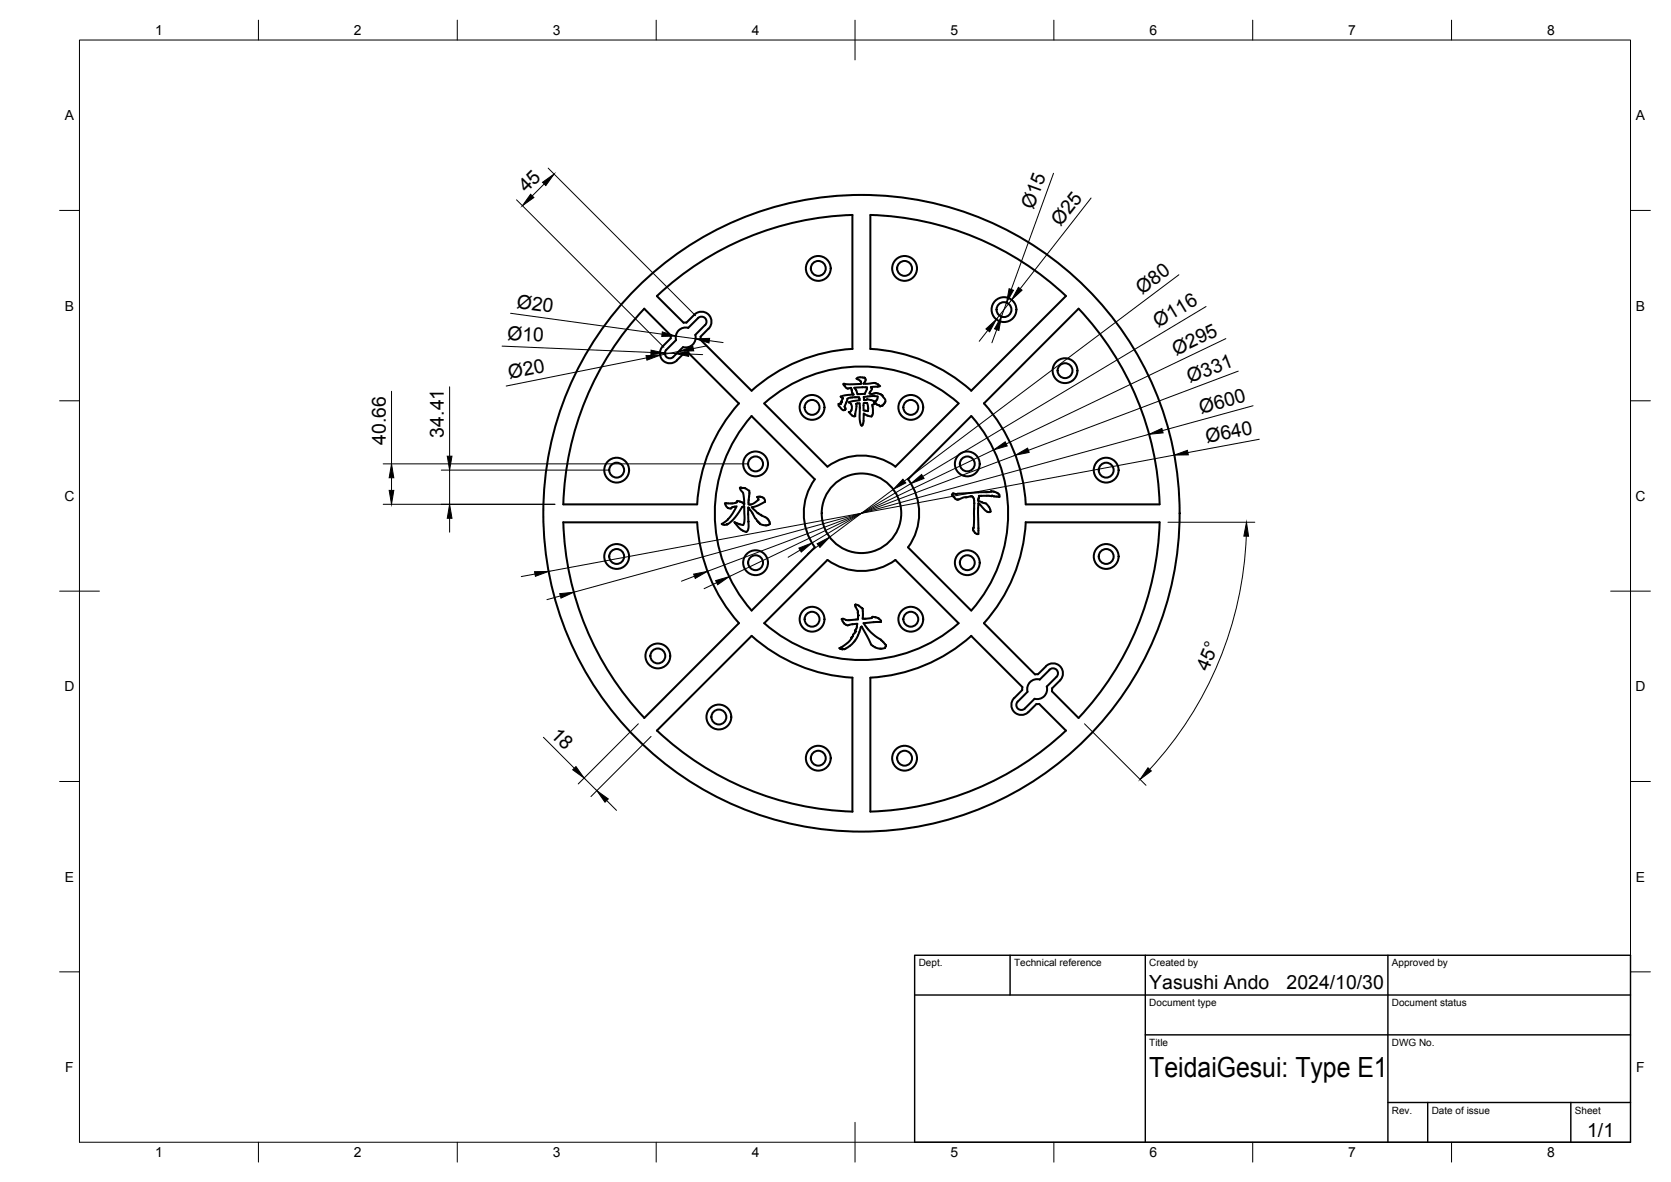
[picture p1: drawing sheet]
<svg xmlns="http://www.w3.org/2000/svg" width="420mm" height="297mm" viewBox="0 0 420 297" stroke-linecap="round" stroke-linejoin="round" font-family="sans-serif">
<!-- layer: Visible -->
<g fill="none" stroke="#000" stroke-width=".51">
<path d="M214.3 54l.1 33.7a41.4 41.4 0 0 0-25.4 10.5l-12.9-12.8 .1-.8 1.9-2a2.5 2.5 0 0 0 .1-3.5 2.5 2.5 0 0 0-3.6 0l-2 2h-.7l-6.7-6.7M214.4 54a75 75 0 0 0-49.2 20.4M218.8 54v33.7M218.9 54a75 75 0 0 1 49.1 20.4M268 74.4l-23.8 23.8a41.4 41.4 0 0 0-25.3-10.5M271.2 77.6l-23.8 23.8a41.4 41.4 0 0 1 10.5 25.3l33.6 .1M271.2 77.6a75 75 0 0 1 20.4 49.1M167.5 87.9a1.26 1.26 0 0 0 0 1.8 1.26 1.26 0 0 0 1.8 0M168.7 85l-2 2a2.51 2.51 0 0 0 0 3.6 2.51 2.51 0 0 0 3.5 0M168.7 84.3l-6.7-6.7a75 75 0 0 0-20.4 49.1l33.7 .1M168.7 84.3v.7M170 85.5l-2.5 2.4"/>
<path d="M170 85.5a2.48 2.48 0 0 1 3-3.1l2.5-2.5a1.24 1.24 0 0 1 1.8 0 1.24 1.24 0 0 1-.1 1.8l-2.4 2.5a2.51 2.51 0 0 1-3 3l-2.5 2.5M170.2 90.6l2-2 .7-.1 12.9 12.9M211.7 99.9h.1M211.8 99.9l.2 .2-.9 1.4M212.1 96.5h.1M212.1 96.5l.2 .4M212.3 96.9l.1 .1M212.4 97.1l.7 .5M213.1 97.6l.9-.1 .2 .5M213.9 99.9l-.8 .3M214.1 98.1l.2 .6 .4 .4-.2 .1M214.2 98v.1"/>
<path d="M214.3 99.9l1.7-.1 .1 .4M214.3 99.9h-.4M214.5 99.2l-2 .1-1.1 .4 .3 .2M215.2 97.9l.1 .2M215.3 98.1l.3 1 .9-.1M215.3 95.2l1 .6M215.7 94.9h1.6M215.7 94.9l-.3 .2M216.3 95.8l.2 .7h-4.4M217.2 99.9h.1M217.2 100v.5l.9-.2 .9 .2M217.3 94.9h.1"/>
<path d="M217.4 94.9l.3 .6M217.4 99h-.9M217.4 94.9h.1M217.5 95.8l-.4 .6M217.7 95.4l-.1 .4M218 97.9l-.6 1.1M218 97.4l-3.2 .1 .3 .3M218 97.3v.5M218.2 99.6l-1 .1v.2M218.2 99.6l1.5-.1 1 .2-.3 .9M219 97.3a.46 .46 0 0 1 .1 .8l-.5 .8 .6 .1 1-.2M220.1 96.3l-3 .1"/>
<path d="M220.1 96.3l.6 .3M220.2 98.8h.1M220.3 98.8h-.1M220.3 98.8l.4 .1M220.7 98.8l.7 .3M220.7 96.6l.6 .4-2.3 .3M221.4 99v.1M221.4 99.1l.5 .3M221.8 99.4l.1 .2M222 99.6h.1M222 99.6a1.3 1.3 0 0 1 .5 1.6l-.6 .8h-.4M185.8 101.4a41.4 41.4 0 0 0-10.5 25.3"/>
<path d="M189 104.5a36.9 36.9 0 0 0 0 48.9l15.9-15.9a14.6 14.6 0 0 1 0-17.1l-15.9-15.8M208.1 117.3a14.5 14.5 0 0 1 17.1 0M211.1 101.5h-.3a1.79 1.79 0 0 0 1.5 1.6M211.1 101.5h.1M211.2 101.5v.1M211.6 100.9l-.4 .6M211.6 100.9h.1M211.6 101h.1M211.6 101.1l-.4 .5M211.6 100.9v.1M212.5 103h-.2M212.6 102.6v.2"/>
<path d="M212.6 102.8h.1M212.6 102.8l-.1 .2M212.7 101.2l-.4 1 .3 .4M213.1 100.2l-.3 1M213.4 101.1h.1M213.5 101.1a1.55 1.55 0 0 1 .2 2.5M213.7 103.6l-.3-.1 .9 .9 .5 .2M215 104.2l.1 .4h-.3M215.2 101.5l.2 .6-.4 2.1M215.7 101.4h.4M215.7 101.4l-.5 .1M216.1 100.2v.2"/>
<path d="M216.1 100.1v.1M216.1 100.4v.2l-1.7 .2-1 .3M216.1 101.3l.1 1.2a10.2 10.2 0 0 0 .4 4.4h.1M216.7 106.9h.1M216.9 106.8l-.2 .1M217.2 103.1l.4 .1a.47 .47 0 0 0 .6 0 .47 .47 0 0 0 .1-.6l-.3-1.3h-.8l-.1 1.8M218.3 104.5l-1.1-.6-.1 2.1-.2 .8M219 100.5l.9 .4M219.8 101.1h.1M219.9 101v.1M219.9 101h.1M219.9 100.9h.1"/>
<path d="M220.1 100.9l-.3 .2M220.2 100.9h-.1M220.4 100.6l-.2 .3M221 101.9l-.4-.2a.78 .78 0 0 0-1.2 0v.4a2.74 2.74 0 0 1-.3 2.6l-.8-.2M221 101.8v.1M221 101.9l.3 .2M221.3 102.1h.1M221.4 102.1h-.1M221.4 102.1h.1M221.5 102l-.1 .1M221.5 102h.1M241 101.4l-15.9 15.9"/>
<path d="M241 101.4a36.9 36.9 0 0 0-48.8 0l15.8 15.9M244.2 104.5a36.9 36.9 0 0 1 0 48.9l-15.9-15.9a14.5 14.5 0 0 0 0-17.1l15.9-15.8M175.3 131.3l-33.7-.1a75 75 0 0 0 20.4 49.2l23.8-23.8M175.3 131.2a41.4 41.4 0 0 0 10.5 25.4M183.1 127.6v.1M183.1 127.7l.6 .1M183.9 127.8h-.2M184.2 126.5h-1.9l.3 .8 .4 .3M184.4 127.4l-.5 .4M184.4 127.4l.8-.2-1.8 3-1 .9-.9 .6a1.08 1.08 0 0 0 1.4-.1l-.1 .1M185.3 126.1l-.1 .1M185.3 126.2v.1"/>
<path d="M185.3 126.2l-1.1 .3M185.3 126.1h.1M185.4 125.9l-.1 .2M185.4 125.9l1.1 .3M186 122.6l.2 .4a4.6 4.6 0 0 1 .9 3.6v.1M186 122.6h.2M186.2 122.6h.1M186.2 122.6l.4 .1M186.5 126.2l.6 .6M186.6 122.7h.1M186.6 122.7l.1-.1a1.82 1.82 0 0 1 1.7 .9v1.2M186.6 127.4a14.2 14.2 0 0 1-3.8 4.5v-.2"/>
<path d="M186.7 127.4h.1M187.1 126.7h.1M187.1 127.3a11.1 11.1 0 0 1-.2 4.7l-2.3-.8 1.1 1.3 1.1 .8a.84 .84 0 0 0 1 .3 .84 .84 0 0 0 .4-1v-1.5M187.1 127.3l-.4 .1M188.1 129.3l.1 1.8M188.3 125.6l-.1 .2M188.3 127.7l.9 1.3M188.4 127.7l-.3-.2v1.8M188.4 124.7l-.1 .9M189.2 129l.7 1.3 .8 .9M190.7 131.2l.1 .1M190.8 131.4l.3 .2"/>
<path d="M190.9 124.8h.3M190.9 124.8l-.5 .1 .4 .7a3.4 3.4 0 0 1-2.3 1.2l-.3-.1v-.9M191.1 131.6v.1M191.2 124.8h.1M191.2 124.8a1.17 1.17 0 0 1 1.2 1.1M191.4 129.4h.1M191.4 129.5h.1M191.4 129.5l1 .5M192.3 126.1h.1M192.3 126.1l-1.9 1-1.4 .3 1.5 1.6 .8 .4M192.3 126v.1M192.4 126h-.1"/>
<path d="M192.4 125.9v.1M192.4 130l.8 .6M193.2 130.6l.3 .5M193.5 131.1a.6 .6 0 0 1-.1 .7 .6 .6 0 0 1-.6 .2l-1.7-.3M239.5 124.2l-.2 .2 .8 .9 .7 .2M239.5 124.2h.1M241.1 125.5l-.3 .1M242.9 125h-.6l-1.2 .5M242.9 125h.1M244 124.7l-1.1 .3M244.2 124.7h.1M244.2 124.7h-.2"/>
<path d="M244.2 124.7l.3 .1 .4 .6v2.6M244.8 132.7l-.1 .4 .4 .8M244.8 132.6v.1M244.9 128l-.1 4.6M245.1 133.9l.7 .3M245.9 127.7l.1 5M246 125.5v.4M246 125.9l1.1 .4a1.56 1.56 0 0 1 1.5 1.1M246 132.7v.6M246 134.2h-.2M246 133.3v.9M246.1 126.5l.4 .3"/>
<path d="M246.1 126.5l-.2 1.2M246.1 125.1l-.1 .4M246.1 125.1h.1M246.1 124.6l.1 .3M246.1 125v.1M246.2 124.9l-.1 .1M246.4 126.9l1.2 1.2 .7 .5M246.7 123.7h1.6M246.7 123.7l-6.3 .5-.8-.3-.1 .3M248.3 128.6h.1M248.4 124.6h-2.3M248.4 124.6l.9 .1"/>
<path d="M248.7 127.4l.3 .7a.44 .44 0 0 1-.1 .6 .44 .44 0 0 1-.6-.1M249.2 123.5l-.9 .2M249.3 123.5h-.1M249.3 123.5h.1M249.3 123.5l1.4 .4M249.3 124.7h.1M249.3 124.7l.2-.1 .4 .1M249.4 124.6h.1M249.9 124.7h.1M249.9 124.7l1.4 .2M250.7 123.9a.89 .89 0 0 1 .6 1M251.2 124.3h.1"/>
<path d="M291.5 131.3l-33.6-.1a41.4 41.4 0 0 1-10.5 25.4M291.6 131.2a75 75 0 0 1-20.4 49.2M192.2 156.6a36.9 36.9 0 0 0 48.8 0M212.2 156.6a1.35 1.35 0 0 0 1.9 .3h.2M212.7 155.8h.1M212.7 155.8l-.7-.3-.4 .1 .6 1M214.3 156.9l1.3-.2-.3 1.3M214.5 159.5l-.4 .7M214.8 159.1l-.3 .4M214.9 158.6l.2 .1-.3 .4M215 158.6h.1M215.3 158l-.3 .6"/>
<path d="M215.7 155.6l-3 .2M215.7 153.7h.1M215.7 153.7l.1 .8M215.7 155.6h.1M215.7 154.5v1.1M215.8 159.6a6.7 6.7 0 0 1-3.5 3.6M215.9 152.2l.8 .6M215.9 152.2l-.8-.3v.5l.6 1.3M216.5 157.6l-.8 2M216.6 157.5l2.4 4.5M216.6 157.5l-.1 .1M216.7 152.8l.1 .1"/>
<path d="M216.8 152.9h.1M216.8 152.9l.1 .1M216.9 153l.1 1.5M216.9 155.5h.8M217 154.5l-.1 1M219.4 155l-.3 .3-1.4 .2M219.4 155l.7 .1M220.1 155.1l.8 .3 .6 .6M221.4 156.3l-4.3 .3 .2 .3a12.7 12.7 0 0 0 4.4 4.1l.4 .4M221.4 156.3h.1M221.5 156.2l-.1 .1M221.5 156.2h-.1"/>
<path d="M221.5 156v.1M221.5 156h.1M221.5 156.1h.1M221.5 156.1v.1M225.1 140.7l15.9 15.9M225.2 140.7a14.5 14.5 0 0 1-17.1 0l-15.9 15.9M247.4 156.6l12.9 12.9 .7-.1M211.1 162.9l.2 .2M211.3 163.1h.1M211.4 162.8l-.3 .1M211.4 162.8h.1M211.7 163l-.4 .1"/>
<path d="M211.7 163h.1M211.7 163h.2M211.8 163.1h.3M211.8 163.1h.1M211.9 163l-.1 .1M211.9 163h.1M212.2 163.1l.1 .1M212.2 163.1h-.1M212.2 163.1h.1M214.1 160.3v.2M214.1 160.4a6.8 6.8 0 0 1-2.7 2.4M214.1 160.2v.1"/>
<path d="M218.8 170.3v33.7M218.9 170.3a41.4 41.4 0 0 0 25.3-10.5l12.9 12.9M219 162l1.3 .8 1.2 .2M222.1 161.4l.7 .7M222.5 162.8l-1 .2M222.5 162.8h.1M222.6 162.7l-.1 .1M222.7 162.1l-.2 .6M255 175.4a2.51 2.51 0 0 0 0 3.5 2.51 2.51 0 0 0 3.6 0M257 173.4l-2 2M257.1 172.7l-.1 .7M258.4 173.8l-2.5 2.5"/>
<path d="M258.6 179l2-2.1h.7l6.7 6.7a75 75 0 0 1-49.1 20.4M261 169.4l2-2a2.51 2.51 0 0 1 3.5 0 2.51 2.51 0 0 1 0 3.6l-2 2v.7M261.4 170.8l2.5-2.5a1.26 1.26 0 0 1 1.8 0 1.26 1.26 0 0 1 0 1.8l-2.5 2.5a2.48 2.48 0 0 1-3.1 3l-2.4 2.5a1.26 1.26 0 0 1-1.8-.1 1.26 1.26 0 0 1 0-1.7M261.4 170.8a2.51 2.51 0 0 0-3 3M264.5 173.7l6.7 6.7M165.2 183.6a75 75 0 0 0 49.2 20.4l-.1-33.7a41.6 41.6 0 0 1-25.3-10.5l-23.8 23.8"/>
<circle cx="205.8" cy="67.5" r="3.1"/>
<circle cx="205.8" cy="67.5" r="1.87"/>
<circle cx="227.4" cy="67.5" r="3.1"/>
<circle cx="227.4" cy="67.5" r="1.87"/>
<circle cx="252.4" cy="77.8" r="3.1"/>
<circle cx="252.4" cy="77.8" r="1.87"/>
<circle cx="267.8" cy="93.2" r="3.1"/>
<circle cx="267.8" cy="93.2" r="1.87"/>
<circle cx="155.1" cy="118.1" r="3.1"/>
<circle cx="155.1" cy="118.1" r="1.87"/>
<circle cx="190" cy="116.6" r="3.1"/>
<circle cx="190" cy="116.6" r="1.87"/>
<circle cx="204.2" cy="102.4" r="3.1"/>
<circle cx="204.2" cy="102.4" r="1.87"/>
<circle cx="229" cy="102.4" r="3.1"/>
<circle cx="229" cy="102.4" r="1.87"/>
<circle cx="243.2" cy="116.6" r="3.1"/>
<circle cx="243.2" cy="116.6" r="1.87"/>
<circle cx="278.1" cy="118.1" r="3.1"/>
<circle cx="278.1" cy="118.1" r="1.87"/>
<circle cx="155.1" cy="139.8" r="3.1"/>
<circle cx="155.1" cy="139.8" r="1.87"/>
<circle cx="216.6" cy="129" r="80"/>
<circle cx="216.6" cy="129" r="10"/>
<circle cx="278.1" cy="139.8" r="3.1"/>
<circle cx="278.1" cy="139.8" r="1.87"/>
<circle cx="190" cy="141.4" r="3.1"/>
<circle cx="190" cy="141.4" r="1.87"/>
<circle cx="204.2" cy="155.6" r="3.1"/>
<circle cx="204.2" cy="155.6" r="1.87"/>
<circle cx="229" cy="155.6" r="3.1"/>
<circle cx="229" cy="155.6" r="1.87"/>
<circle cx="243.2" cy="141.4" r="3.1"/>
<circle cx="243.2" cy="141.4" r="1.87"/>
<circle cx="165.4" cy="164.8" r="3.1"/>
<circle cx="165.4" cy="164.8" r="1.87"/>
<circle cx="180.8" cy="180.2" r="3.1"/>
<circle cx="180.8" cy="180.2" r="1.87"/>
<circle cx="205.8" cy="190.5" r="3.1"/>
<circle cx="205.8" cy="190.5" r="1.87"/>
<circle cx="227.4" cy="190.5" r="3.1"/>
<circle cx="227.4" cy="190.5" r="1.87"/>
</g>
<g fill="#000">
<circle cx="215" cy="158.7" r=".25"/>
<circle cx="215.8" cy="154.7" r=".25"/>
</g>
<!-- layer: BORDER -->
<g fill="none" stroke="#000" stroke-width=".25">
<path d="M20 10.1h390v276.9h-390zM65 5.1v5M115 5.1v5M165 5.1v5M215 5.1v10M265 5.1v5M315 5.1v5M365 5.1v5M15 52.9h5M410 52.9h5M15 100.7h5M410 100.7h5"/>
<path d="M15 148.6h10M405 148.6h10M15 196.4h5M410 196.4h5M15 244.2h5M410 244.2h5M65 287v5M115 287v5M165 287v5M215 282.1v9.9M265 287v5M315 287v5"/>
<path d="M365 287v5"/>
</g>
<!-- layer: TITLEBLOCK -->
<path d="M230 240.1h180v46.9h-180zM230 250h180M254 240.1v9.9M288 240.1v46.9M349 240.1v46.9M288 260.1h122M349 277.1h61M359 277.1v9.9M395 277.1v9.9" fill="none" stroke="#000" stroke-width=".36"/>
<!-- layer: FD_Dimensions -->
<g fill="none" stroke="#000" stroke-width=".25">
<path d="M129.9 50.2l37 37.1M136.8 46.2l-3 3M137.8 42.3l37.1 37M264.9 43.5l-10.6 29.2M274.3 49.8l-17.8 22.8M128.4 78.7l38.1 5.3M253.1 76l-1.3 3.6M254.4 75.3l-3.9 4.9M296.4 69.1l-69 51.8M303.3 77l-71.3 42.7M98.4 98.3v18.3M113.1 97.2v17.4"/>
<path d="M126.2 87l37.5 1.6M162.5 89.9l-35.2 7.1M167.2 88.7l2.5 .1M169.9 84.5l5 .6M170.9 88.3l-4.9 1M173.2 89l3.5 .1M177.7 86.9l-3.4 .7M178.4 85.6l3.4 .5M248.4 83l-2.2 2.8M250.6 82.9l-1.2 3.2M308.2 85.1l-55.2 26.5M311.3 93.3l-52.7 19.9"/>
<path d="M96.4 116.6h91.5M111 118.1h42M113.1 118.1v8.6M249.9 113.1l-66.6 31.8M255.3 114.4l-77.4 29.2M288.9 109.1l-144.6 39.7M295.3 114.4l-157.4 29.2M315.1 102l-22.8 6.2M316.6 110.4l-17.9 3.3M96.4 126.7h43.1M98.4 120.1v3.1M113.1 130.2v3.5"/>
<path d="M201.2 138.2l-3 1.8M205.8 137.1l-2.8 2.1M224.6 123l-16 12M229 121.5l-24.8 14.9M293.7 131.2h21.8M313.4 134.7a91.4 91.4 0 0 1-24.3 58.6M134.5 144.3l-3.4 .6M140.9 149.8l-3.4 .9M174.6 144.8l-3.3 1.3M180.2 146.4l-3.2 1.5M136.6 185.3l7.8 7.7M146.9 195.5l3.2 3.2"/>
<path d="M160.5 181.9l-15.1 15.1M163.7 185.1l-15.1 15.1M272.7 181.9l15.4 15.4M152.5 201.2l2.5 2.5"/>
</g>
<g fill="#000" stroke="#000" stroke-width=".25">
<path d="M133.4 48.8l.8 .8-2.8 2.1zM136.4 45.8l2.9-2.1-2.1 2.9zM253.7 72.5l1.1 .4-1.7 3.1zM256.1 72.2l.9 .7-2.6 2.4zM162.4 89.4l3.6-.1-3.3 1.2zM163.7 88l3.5 .7-3.5 .5zM166.5 83.4l3.4 1.1h-3.5zM169.7 88.8l3.5-.4-.1 1.2zM170.9 88.3l3.3-1.3 .2 1.2zM174.9 85.1l3.5-.1-.1 1.2zM247.9 82.7l2.6-2.5-1.7 3.2zM251.8 79.6l-.6 3.4-1.1-.4z"/>
<path d="M112.5 114.6h1.1l-.5 3.5zM229 121.5l2.7-2.3 .6 1zM249.9 113.1l2.9-2.1 .5 1.1zM255.3 114.4l3.1-1.8 .4 1.1zM288.9 109.1l3.2-1.4 .4 1.1zM295.3 114.4l3.3-1.2 .2 1.1zM97.9 123.2h1.1l-.6 3.5zM98.4 116.6l.6 3.5h-1.1zM113.1 126.7l.5 3.5h-1.1zM200.9 137.7l3.3-1.3-2.7 2.3zM205.5 136.6l3.1-1.6-2.4 2.6zM227 120.4l.8 1-3.2 1.6z"/>
<path d="M313.4 131.2l.5 3.6-1.1-.1zM134.4 143.7l3.5-.1-3.3 1.2zM140.7 149.2l3.6-.4-3.2 1.5zM174.4 144.3l3.5-.7-3.1 1.8zM179.9 145.9l3.4-1-2.9 2zM144 193.4l.8-.8 2.1 2.9zM288.6 192.9l.9 .8-2.8 2.2zM150.1 198.7l2.9 2.1-.9 .8z"/>
</g>
<text font-size="7" x="289" y="270.6">TeidaiGesui: Type E1</text>
<g font-size="4.9">
<text x="132.4" y="48.6" transform="rotate(-45 132.4 48.6)">45</text>
<text x="259.9" y="52.8" transform="rotate(-70 259.9 52.8)">Ø15</text>
<text x="266.7" y="57.1" transform="rotate(-52 266.7 57.1)">Ø25</text>
<text x="129.8" y="77.4" transform="rotate(8 129.8 77.4)">Ø20</text>
<text x="287.2" y="74.1" transform="rotate(-37 287.2 74.1)">Ø80</text>
<text x="291.2" y="82.5" transform="rotate(-31 291.2 82.5)">Ø116</text>
<text x="127.5" y="85.5" transform="rotate(2 127.5 85.5)">Ø10</text>
<text x="295.7" y="89.4" transform="rotate(-26 295.7 89.4)">Ø295</text>
<text x="128.1" y="95.3" transform="rotate(-11 128.1 95.3)">Ø20</text>
<text x="299.1" y="96.2" transform="rotate(-21 299.1 96.2)">Ø331</text>
<text x="302" y="104" transform="rotate(-15 302 104)">Ø600</text>
<text x="97" y="111.7" transform="rotate(-90 97 111.7)">40.66</text>
<text x="111.6" y="109.9" transform="rotate(-90 111.6 109.9)">34.41</text>
<text x="303.4" y="111.3" transform="rotate(-10 303.4 111.3)">Ø640</text>
<text x="303.7" y="168.9" transform="rotate(-67 303.7 168.9)">45°</text>
<text x="138.3" y="184.9" transform="rotate(45 138.3 184.9)">18</text>
<text x="289" y="248.5">Yasushi Ando</text>
<text x="323.5" y="248.5">2024/10/30</text>
<text x="399.1" y="285.7">1/1</text>
</g>
<g font-size="3.5">
<text x="39" y="8.8">1</text>
<text x="89" y="8.8">2</text>
<text x="139" y="8.8">3</text>
<text x="189" y="8.8">4</text>
<text x="239" y="8.8">5</text>
<text x="289" y="8.8">6</text>
<text x="339" y="8.8">7</text>
<text x="389" y="8.8">8</text>
<text x="16.3" y="30.2">A</text>
<text x="411.3" y="30.2">A</text>
<text x="16.3" y="78">B</text>
<text x="411.3" y="78">B</text>
<text x="16.2" y="125.9">C</text>
<text x="411.2" y="125.9">C</text>
<text x="16.2" y="173.7">D</text>
<text x="411.2" y="173.7">D</text>
<text x="16.3" y="221.6">E</text>
<text x="411.3" y="221.6">E</text>
<text x="16.4" y="269.4">F</text>
<text x="411.4" y="269.4">F</text>
<text x="39" y="290.8">1</text>
<text x="89" y="290.8">2</text>
<text x="139" y="290.8">3</text>
<text x="189" y="290.8">4</text>
<text x="239" y="290.8">5</text>
<text x="289" y="290.8">6</text>
<text x="339" y="290.8">7</text>
<text x="389" y="290.8">8</text>
</g>
<g font-size="2.5">
<text x="231" y="242.9">Dept.</text>
<text x="255" y="242.9">Technical reference</text>
<text x="289" y="242.9">Created by</text>
<text x="350" y="242.9">Approved by</text>
<text x="289" y="252.8">Document type</text>
<text x="350" y="252.8">Document status</text>
<text x="289" y="262.9">Title</text>
<text x="350" y="262.9">DWG No.</text>
<text x="350" y="279.9">Rev.</text>
<text x="360" y="279.9">Date of issue</text>
<text x="396" y="279.9">Sheet</text>
</g>
</svg>
